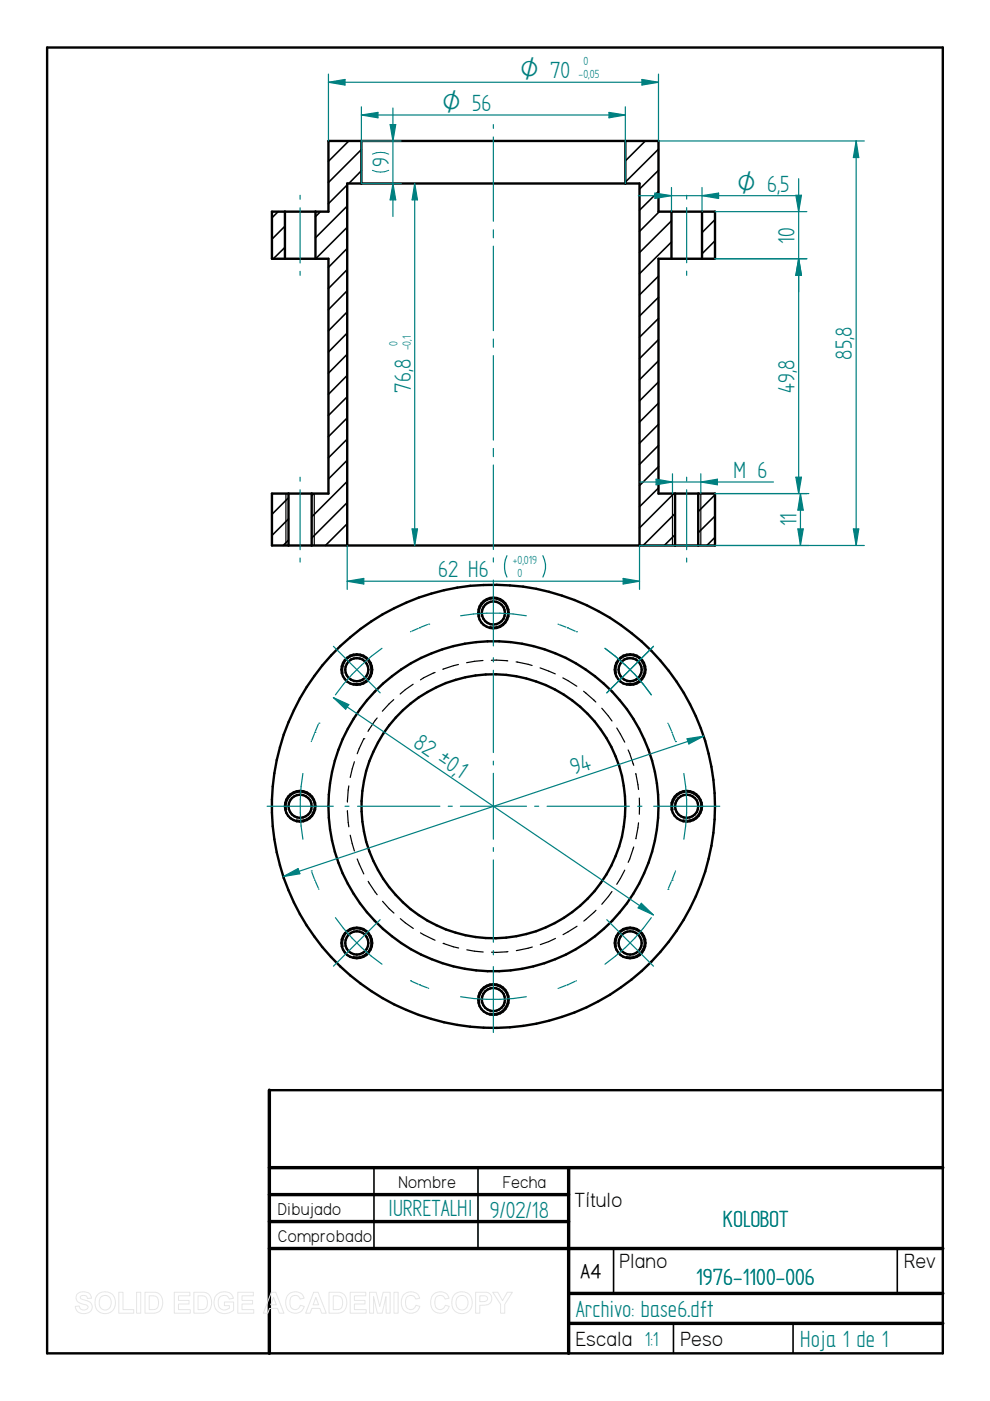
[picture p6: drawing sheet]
<svg xmlns="http://www.w3.org/2000/svg" width="210mm" height="297mm" viewBox="0 0 210 297" stroke-linecap="round" stroke-linejoin="round" font-family="sans-serif">
<g fill="none" stroke="#000" stroke-width=".51">
<path d="M10 10.1h189.9v276.8h-189.9zM69.6 29.9h70v15h12v10h-12v49.7h12v11.1h-93.9v-11.1h11.9v-49.7h-11.9v-10h11.9zM76.6 29.9v9M132.6 29.9v9M60.4 44.9v10M66.9 44.9v10M142.4 44.9v10M148.8 44.9v10M61.2 104.6v11.1M66.1 104.6v11.1M73.6 115.7v-76.8h62v76.8M143.1 104.6v11.1"/>
<path d="M148 104.6v11.1M57.1 231.1h142.8"/>
<circle cx="104.6" cy="130" r="2.45"/>
<circle cx="104.6" cy="130" r="3.3"/>
<circle cx="75.6" cy="142" r="2.46"/>
<circle cx="75.7" cy="142" r="3.3"/>
<circle cx="133.6" cy="142" r="2.46"/>
<circle cx="133.6" cy="142" r="3.3"/>
<circle cx="63.6" cy="170.9" r="2.45"/>
<circle cx="63.6" cy="170.9" r="3.3"/>
<circle cx="104.6" cy="170.9" r="47"/>
<circle cx="104.6" cy="170.9" r="35"/>
<circle cx="104.6" cy="170.9" r="28"/>
<circle cx="145.6" cy="170.9" r="2.45"/>
<circle cx="145.6" cy="170.9" r="3.3"/>
<circle cx="75.6" cy="199.9" r="2.46"/>
<circle cx="75.7" cy="199.9" r="3.3"/>
<circle cx="133.6" cy="199.9" r="2.46"/>
<circle cx="133.6" cy="199.9" r="3.3"/>
<circle cx="104.6" cy="211.9" r="2.45"/>
<circle cx="104.6" cy="211.9" r="3.3"/>
</g>
<path d="M57.1 231.1v55.8M57.1 247.6h142.8M57.1 253.3h63.5M57.1 259h63.5M120.6 247.6v39.3M57.1 264.7h142.8M120.6 274.2h79.3M120.6 280.6h79.3" fill="none" stroke="#000" stroke-width=".72"/>
<g fill="none" stroke="#000" stroke-width=".34">
<path d="M73.6 39.2l-4 4M74 29.9l-4.4 4.3M76.6 31.7l-7 7M76.6 36.2l-2.6 2.7M136.8 29.9l-4.2 4.2M139.6 31.6l-7 7M139.6 36.1l-4 4M59 44.9l-1.3 1.3M60.4 48l-2.7 2.7M60.4 52.5l-2.4 2.4M67.9 44.9l-1 1M73.6 43.7l-6.7 6.7"/>
<path d="M73.6 48.2l-6.7 6.7M73.6 52.7l-4 4M73.6 57.1l-4 4.1M139.6 40.6l-4 4M139.6 58.5l-4 4M139.8 44.9l-4.2 4.2M142.4 46.8l-6.8 6.8M142.4 51.3l-6.8 6.7M151.6 46.6l-2.8 2.7M151.6 51.1l-2.8 2.7M73.6 61.6l-4 4.1M73.6 66.1l-4 4"/>
<path d="M73.6 70.6l-4 4M73.6 75.1l-4 4M73.6 79.6l-4 4M139.6 63l-4 4M139.6 67.5l-4 4M139.6 72l-4 4M139.6 76.5l-4 4M73.6 93.1l-4 4M73.6 97.6l-4 4M73.6 84.1l-4 4M73.6 88.6l-4 4M139.6 81l-4 4"/>
<path d="M139.6 85.5l-4 4M139.6 90l-4 4M139.6 94.4l-4 4.1M139.6 98.9l-4 4.1M61.2 105.5l-3.5 3.6M61.2 110l-3.5 3.5M61.2 114.5l-1.2 1.2M66.5 104.6l-.4 .5M73.6 102.1l-7.5 7.5M73.6 106.6l-7.5 7.5M73.6 111l-4.6 4.7M73.6 115.5l-.1 .2"/>
<path d="M139.6 103.5l-4 3.9M142.9 104.6l-7.3 7.3M143.1 108.9l-6.7 6.8M143.1 113.4l-2.3 2.3M151.6 104.9l-3.6 3.6M151.6 109.4l-3.6 3.5M151.6 113.9l-1.7 1.8M79.3 247.6v17.1M101.3 247.6v17.1M130.1 264.8v9.4M190.2 264.8v9.4M142.8 280.6v6.3"/>
<path d="M168.1 280.6v6.3"/>
</g>
<g fill="none" stroke="#000" stroke-width=".25">
<path d="M60.6 104.6v11.1M66.6 104.6v11.1M142.6 104.6v11.1M148.6 104.6v11.1M101.7 130.7a2.99 2.99 0 0 1 2.7-3.7 2.99 2.99 0 0 1 3.2 3.2 2.99 2.99 0 0 1-3.8 2.6M104.2 140l3.5 .1M72.7 142.7a3 3 0 0 1 2.6-3.7 3 3 0 0 1 3.3 3.2 3 3 0 0 1-3.7 2.7M77.1 156.6h.1M77.1 156.6l-1.4 3.2M80 152.2l-2 2.9M83.5 148.3l-2.4 2.5M87.6 145.1l-2.8 2.1"/>
<path d="M92.2 142.6l-3 1.5M97.2 140.9l-3.3 1M102.4 140l-3.5 .5M109.4 140.3l3.4 .8M114.5 141.6l3.2 1.3M119.3 143.7l3 1.8M123.7 146.6l2.6 2.2M127.6 150.2l2.2 2.7M130.7 142.7a3 3 0 0 1 2.6-3.7 3 3 0 0 1 3.3 3.2 3 3 0 0 1-3.8 2.7M130.8 154.3l1.7 3.1M133.2 159l1.2 3.3M60.7 171.7a2.99 2.99 0 0 1 2.7-3.7 2.99 2.99 0 0 1 3.2 3.2 2.99 2.99 0 0 1-3.7 2.6"/>
<path d="M73.7 171.9l.3 3.4M74 166.6l-.3 3.5M74.3 177.1l.8 3.3M75.1 161.5l-.8 3.3M134.4 179.6l-1.2 3.2M134.8 164l.6 3.4M135.4 174.5l-.6 3.3M135.6 169.2v3.4M142.7 171.7a2.99 2.99 0 0 1 2.6-3.7 2.99 2.99 0 0 1 3.3 3.2 2.99 2.99 0 0 1-3.8 2.6M75.7 182.1l1.4 3.2M78.1 186.9l1.9 2.8M81.1 191.1l2.4 2.5"/>
<path d="M84.9 194.8l2.7 2M89.2 197.8l3 1.5M117.8 199l-3.2 1.3M122.3 196.4l-2.9 1.8M126.4 193l-2.6 2.3M129.8 189l-2.2 2.7M132.5 184.5l-1.7 3M72.7 200.7a3 3 0 0 1 2.6-3.8 3 3 0 0 1 3.3 3.2 3 3 0 0 1-3.7 2.7M94 200h.1M94 200l3.2 1M99 201.4l3.4 .4M101.7 212.7a2.99 2.99 0 0 1 2.7-3.8 2.99 2.99 0 0 1 3.2 3.3 2.99 2.99 0 0 1-3.8 2.6"/>
<path d="M107.7 201.8l-3.5 .1M112.9 200.8l-3.4 .7M130.7 200.7a3 3 0 0 1 2.6-3.8 3 3 0 0 1 3.3 3.3 3 3 0 0 1-3.8 2.6"/>
</g>
<g fill="none" stroke="#008080" stroke-width=".25">
<path d="M104.6 26.4v.8M104.6 29v17.9M63.6 41.4v.8M63.6 44.1v11.7M63.6 57.5v.9M104.6 48.7v1.7M104.6 52.2v17.9M145.6 41.4v.8M145.6 44v11.7M145.6 57.5v.9M104.6 71.9v1.7M104.6 75.4v17.9"/>
<path d="M104.6 95.1v1.7M104.6 98.6v17.9M63.6 101.2v.8M63.6 103.8v12.7M63.6 118.3v.9M104.6 118.3v.9M145.6 101.2v.8M145.6 103.8v12.7M145.6 118.3v.9M70.7 137l9.9 9.9M81 137.5a43.6 43.6 0 0 0-9.9 9.8M87.1 133.9h-.1"/>
<path d="M88.7 133.2l-1.4 .6M88.9 133.1h.1M89 133.1h-.1M90.6 132.4l-1.4 .6M90.9 132.3h.1M97.7 130.6a42.5 42.5 0 0 1 13.9 0M104.6 123v13.9M104.6 139.4v.9M118.3 132.3l.1 .1M118.7 132.5l1.3 .5M120.3 133.1h.1M120.6 133.2l1.4 .6"/>
<path d="M122.2 133.9h.1M128.3 137.5a42.5 42.5 0 0 1 9.8 9.8M138.6 137l-9.9 9.9M66 157.1v.1M66.7 155.5l-.6 1.4M66.8 155.3h.1M66.8 155.2v.1M67.5 153.6l-.6 1.4M67.6 153.3h.1M104.6 142.1v17.5M141.6 153.3v.1M141.8 153.6l.6 1.4"/>
<path d="M142.5 155.2v.2M142.6 155.6l.5 1.4M143.2 157.2h.1M149.2 156.1l-89.1 29.7M56.6 170.9h14.1M64.2 164a42.5 42.5 0 0 0 0 13.9M73.2 170.9h.8M75.8 170.9h17.5M95 170.9h.9M97.6 170.9h14M104.6 161.4v.8M104.6 164v13.9"/>
<path d="M104.6 179.7v.8M113.4 170.9h.8M116 170.9h17.4M135.2 170.9h.9M138.6 170.9h14M145 164a39.5 39.5 0 0 1 0 13.9M60.1 185.8l3.1-1.7 .4 1.2zM66 184.7h.1M66.1 185l.5 1.3M66.7 186.5l.1 .2M66.9 186.9l.6 1.4M67.6 188.5v.1"/>
<path d="M71.1 194.6a41.4 41.4 0 0 0 9.9 9.8M80.6 195l-9.9 9.9M104.6 182.3v17.5M128.7 195l9.9 9.9M138.1 194.6a39.9 39.9 0 0 1-9.8 9.8M141.6 188.6h.1M142.3 186.9l-.6 1.4M142.5 186.6h.1M142.5 186.6v.1M143.1 185l-.5 1.4M143.2 184.7h.1M87 207.9h.1"/>
<path d="M87.3 208.1l1.3 .6M88.9 208.7v.1M88.9 208.8h.1M89.2 208.9l1.4 .5M90.8 209.5h.1M97.7 211.3a42.5 42.5 0 0 0 13.9 0M104.6 201.5v.9M104.6 204.9v14M118.3 209.5h.1M120 208.9l-1.4 .6M120.3 208.8h.1M120.3 208.8h-.1"/>
<path d="M121.9 208.1l-1.3 .6M122.2 207.9l-.1 .1"/>
</g>
<path d="M60.1 185.8l3.1-1.7 .4 1.2z" fill="#008080"/>
<path d="M145.7 156.6l3.5-.5-3.2 1.6z" fill="none" stroke="#008080" stroke-width=".25"/>
<path d="M145.7 156.6l3.5-.5-3.2 1.6z" fill="#008080"/>
<path d="M76.6 22.6v16.3M129.1 23.8l3.5 .6-3.5 .6zM132.6 22.6v16.3" fill="none" stroke="#008080" stroke-width=".25"/>
<path d="M129.1 23.8l3.5 .6-3.5 .6z" fill="#008080"/>
<path d="M76.6 24.4l3.5-.6v1.2z" fill="none" stroke="#008080" stroke-width=".25"/>
<path d="M76.6 24.4l3.5-.6v1.2z" fill="#008080"/>
<path d="M76.6 24.4h56M76.6 38.9h8.4M76.6 29.9h8.4M83.3 38.9l.6 3.5h-1.2z" fill="none" stroke="#008080" stroke-width=".25"/>
<path d="M79 36.1a4.1 4.1 0 0 0 3.4 0M79 32.7a4.1 4.1 0 0 1 3.4 0" fill="none" stroke="#008080" stroke-width=".21"/>
<path d="M83.3 38.9l.6 3.5h-1.2z" fill="#008080"/>
<path d="M82.7 26.4h1.2l-.6 3.5z" fill="none" stroke="#008080" stroke-width=".25"/>
<path d="M82.7 26.4h1.2l-.6 3.5z" fill="#008080"/>
<path d="M83.3 22.9v23M139.6 29.9h43.7M181.5 29.9l.6 3.5h-1.2zM135.6 115.7h47.7" fill="none" stroke="#008080" stroke-width=".25"/>
<path d="M181.5 29.9l.6 3.5h-1.2z" fill="#008080"/>
<path d="M180.9 112.1h1.2l-.6 3.6z" fill="none" stroke="#008080" stroke-width=".25"/>
<path d="M180.9 112.1h1.2l-.6 3.6z" fill="#008080"/>
<path d="M87.9 38.9l.6 3.5h-1.1zM181.5 29.9v85.8" fill="none" stroke="#008080" stroke-width=".25"/>
<path d="M87.9 38.9l.6 3.5h-1.1z" fill="#008080"/>
<path d="M87.4 112.1h1.1l-.6 3.6z" fill="none" stroke="#008080" stroke-width=".25"/>
<path d="M87.4 112.1h1.1l-.6 3.6z" fill="#008080"/>
<path d="M87.9 38.9v76.8M142.4 39.8v5.1M148.8 39.8v5.1M138.9 40.9l3.5 .6-3.5 .6z" fill="none" stroke="#008080" stroke-width=".25"/>
<path d="M138.9 40.9l3.5 .6-3.5 .6z" fill="#008080"/>
<path d="M148.8 41.5l3.6-.6v1.2z" fill="none" stroke="#008080" stroke-width=".25"/>
<path d="M148.8 41.5l3.6-.6v1.2z" fill="#008080"/>
<path d="M135.3 41.5h33.3M139.1 101.6l3.5 .6-3.5 .6zM142.6 100.5v4.1M148.6 100.5v4.1" fill="none" stroke="#008080" stroke-width=".25"/>
<path d="M139.1 101.6l3.5 .6-3.5 .6z" fill="#008080"/>
<path d="M148.6 102.2l3.5-.6v1.2z" fill="none" stroke="#008080" stroke-width=".25"/>
<path d="M148.6 102.2l3.5-.6v1.2z" fill="#008080"/>
<path d="M135.6 102.2h28.4M151.6 115.7h19.9M151.6 104.6h19.9M169.2 112.1h1.1l-.6 3.6z" fill="none" stroke="#008080" stroke-width=".25"/>
<path d="M169.2 112.1h1.1l-.6 3.6z" fill="#008080"/>
<path d="M169.7 104.6l.6 3.6h-1.1z" fill="none" stroke="#008080" stroke-width=".25"/>
<path d="M169.7 104.6l.6 3.6h-1.1z" fill="#008080"/>
<path d="M151.6 54.9h19.5M151.6 104.6h19.5M168.7 101.2h1.2l-.6 3.4zM169.7 104.6v11.1" fill="none" stroke="#008080" stroke-width=".25"/>
<path d="M168.7 101.2h1.2l-.6 3.4z" fill="#008080"/>
<path d="M169.3 54.9l.6 3.5h-1.2z" fill="none" stroke="#008080" stroke-width=".25"/>
<path d="M169.3 54.9l.6 3.5h-1.2z" fill="#008080"/>
<path d="M151.6 54.9h19.5M151.6 44.9h19.5M169.3 54.9v49.7M169.3 54.9l.6 3.5h-1.2z" fill="none" stroke="#008080" stroke-width=".25"/>
<path d="M169.3 54.9l.6 3.5h-1.2z" fill="#008080"/>
<path d="M168.7 41.4h1.2l-.6 3.5z" fill="none" stroke="#008080" stroke-width=".25"/>
<path d="M168.7 41.4h1.2l-.6 3.5z" fill="#008080"/>
<path d="M169.3 37.9v24M73.6 115.7v9.3M107.5 117.8a5.1 5.1 0 0 0 0 4.5M115.1 117.8a4.8 4.8 0 0 1 0 4.5M135.6 115.7v9.3M132.1 122.6l3.5 .6-3.5 .6z" fill="none" stroke="#008080" stroke-width=".25"/>
<path d="M132.1 122.6l3.5 .6-3.5 .6z" fill="#008080"/>
<path d="M73.6 123.2l3.5-.6v1.2z" fill="none" stroke="#008080" stroke-width=".25"/>
<path d="M73.6 123.2l3.5-.6v1.2z" fill="#008080"/>
<path d="M73.6 123.2h62M70.7 147.9l67.8 46.1M136 191.5l2.5 2.5-3.2-1.5z" fill="none" stroke="#008080" stroke-width=".25"/>
<path d="M136 191.5l2.5 2.5-3.2-1.5z" fill="#008080"/>
<path d="M70.7 147.9l3.3 1.5-.7 1z" fill="none" stroke="#008080" stroke-width=".25"/>
<path d="M70.7 147.9l3.3 1.5-.7 1z" fill="#008080"/>
<path d="M69.6 15.7v14.2M69.6 17.4l3.6-.6v1.2zM139.6 15.7v14.2" fill="none" stroke="#008080" stroke-width=".25"/>
<path d="M69.6 17.4l3.6-.6v1.2z" fill="#008080"/>
<path d="M136.1 16.8l3.5 .6-3.5 .6z" fill="none" stroke="#008080" stroke-width=".25"/>
<path d="M136.1 16.8l3.5 .6-3.5 .6z" fill="#008080"/>
<path d="M69.6 17.4h70" fill="none" stroke="#008080" stroke-width=".25"/>
<g fill="none" stroke="#e6e6e6" stroke-width=".21">
<path d="M16.4 274.3a1.87 1.87 0 0 1 2.9 .6l.1 .4h-.9a.82 .82 0 0 0-.6-.7 .82 .82 0 0 0-.9 .5l.3 .3a2.86 2.86 0 0 1 2.2 1.2 1.44 1.44 0 0 1-1.7 1.9 1.61 1.61 0 0 1-1.8-1.5l.8-.1a.92 .92 0 0 0 .9 .8 .92 .92 0 0 0 .9-.7l-.4-.4a2.27 2.27 0 0 1-2-1.2v-.7zM20.7 274.4a2.26 2.26 0 0 1 2.9-.1 2.26 2.26 0 0 1 .8 2.7 2.2 2.2 0 0 1-2.8 1.4 2.2 2.2 0 0 1-1.4-2.8zM21.4 275a1.35 1.35 0 0 1 1.7-.1 1.35 1.35 0 0 1 .5 1.6 1.28 1.28 0 0 1-1.5 1.2 1.28 1.28 0 0 1-1.1-1.5l.1-.7zM25.2 274h.9v3.7h2.3v.7h-3.2zM29 274h.8v4.4h-.8zM30.7 274h1.7a2.01 2.01 0 0 1 2.1 2.6 1.85 1.85 0 0 1-2.1 1.8h-1.7zM31.6 274.7a1.68 1.68 0 0 1 1.8 .5 1.75 1.75 0 0 1-.5 2.4l-1.3 .1zM37 274h3.3v.7h-2.5v1h2.3v.8h-2.3v1.2h2.5v.7h-3.3zM41.1 274h1.7a2.01 2.01 0 0 1 2 2.6 1.85 1.85 0 0 1-2 1.8h-1.7zM42 274.7a1.68 1.68 0 0 1 1.8 .5 1.75 1.75 0 0 1-.6 2.4l-1.2 .1zM46 274.4a2.13 2.13 0 0 1 3.5 .9l-.9 .1a1.22 1.22 0 0 0-1.5-.7 1.22 1.22 0 0 0-.8 1.4 1.4 1.4 0 0 0 .7 1.5 1.4 1.4 0 0 0 1.6-.2v-.6h-1v-.7h1.9v1.7a2.42 2.42 0 0 1-3.1 .4 2.42 2.42 0 0 1-.9-3zM50.4 274h3.3v.7h-2.4v1h2.3v.8h-2.3v1.2h2.5v.7h-3.4z"/>
<path d="M57.5 274h1l1.7 4.4h-1l-.4-1h-1.7l-.3 1h-1zM58 275.1l.6 1.5h-1.2zM61.1 274.5a1.96 1.96 0 0 1 3.4 .8l-.9 .1a1.13 1.13 0 0 0-1.4-.7 1.13 1.13 0 0 0-.7 1.4 1.15 1.15 0 0 0 .7 1.5 1.15 1.15 0 0 0 1.5-.9l.8 .3a2.05 2.05 0 0 1-2.6 1.3 2.05 2.05 0 0 1-1.3-2.5l.2-.8zM66.5 274h.9l1.8 4.4h-1l-.4-1h-1.7l-.4 1h-.9zM67 275.1l.6 1.5h-1.2zM69.8 274h1.6a2.01 2.01 0 0 1 2.1 2.6 1.85 1.85 0 0 1-2 1.8h-1.7zM70.7 274.7a1.68 1.68 0 0 1 1.8 .5 1.75 1.75 0 0 1-.6 2.4l-1.2 .1zM74.3 274h3.3v.7h-2.5v1h2.3v.8h-2.3v1.2h2.5v.7h-3.3zM78.4 274h1.4l.7 3 .7-3h1.5v4.4h-.8l-.1-3.5-.8 3.5h-1l-.8-3.5v3.5h-.8zM83.5 274h.9v4.4h-.9zM85.6 274.5a1.96 1.96 0 0 1 3.4 .8l-.9 .1a1.13 1.13 0 0 0-1.4-.7 1.13 1.13 0 0 0-.7 1.4 1.15 1.15 0 0 0 .7 1.5 1.15 1.15 0 0 0 1.5-.9l.8 .3a2.05 2.05 0 0 1-2.5 1.3 2.05 2.05 0 0 1-1.4-2.5l.2-.8zM91.9 274.5a1.96 1.96 0 0 1 3.3 .8l-.8 .1a1.13 1.13 0 0 0-1.4-.7 1.13 1.13 0 0 0-.8 1.4 1.15 1.15 0 0 0 .8 1.5 1.15 1.15 0 0 0 1.4-.9l.8 .3a2.05 2.05 0 0 1-2.5 1.3 2.05 2.05 0 0 1-1.4-2.5l.2-.8z"/>
<path d="M96.4 274.4a2.26 2.26 0 0 1 2.8-.1 2.26 2.26 0 0 1 .8 2.7 2.2 2.2 0 0 1-2.8 1.4 2.2 2.2 0 0 1-1.4-2.8zM97 275a1.35 1.35 0 0 1 1.7-.1 1.35 1.35 0 0 1 .5 1.6 1.28 1.28 0 0 1-1.4 1.2 1.28 1.28 0 0 1-1.1-1.5l.1-.7zM100.8 274h1.5a1.45 1.45 0 0 1 1.7 .5 1.45 1.45 0 0 1-.1 1.8 2.66 2.66 0 0 1-2.2 .4v1.7h-.9zM101.7 274.7h.5a.82 .82 0 0 1 1.1 .8l-.3 .4-1.3 .1zM104.5 274h1l1.1 1.8 1-1.8h1l-1.6 2.6v1.8h-.9v-1.9z"/>
</g>
<g font-size="5.6" fill="#008080">
<text x="82.4" y="35.5" transform="rotate(-90 82.4 35.5)">9</text>
<text x="168.4" y="51.6" transform="rotate(-90 168.4 51.6)">10</text>
<text x="180.6" y="76.3" transform="rotate(-90 180.6 76.3)">85,8</text>
<text x="87.1" y="83.3" transform="rotate(-90 87.1 83.3)">76,8</text>
<text x="168.4" y="83.3" transform="rotate(-90 168.4 83.3)">49,8</text>
<text x="155.5" y="101.3">M 6</text>
<text x="168.9" y="111.6" transform="rotate(-90 168.9 111.6)">11</text>
<text x="92.9" y="122.3">62 H6</text>
<text x="87.4" y="158.2" transform="rotate(34 87.4 158.2)">82 ±0,</text>
<text x="96.5" y="164.3" transform="rotate(34 96.5 164.3)">1</text>
<text x="121.6" y="164.3" transform="rotate(-18 121.6 164.3)">94</text>
<text x="82.3" y="257.7">IURRETALHI</text>
<text x="103.8" y="258.2">9/02/18</text>
<text x="153.3" y="260.1">KOLOBOT</text>
<text x="147.6" y="272.5">1976-1100-006</text>
<text x="122.1" y="279.1">Archivo: base6.dft</text>
<text x="169.7" y="285.5">Hoja 1 de 1</text>
</g>
<g font-size="5.4" fill="#008080">
<text x="110.3" y="16.6">O 70</text>
<text x="93.8" y="23.5">O 56</text>
<text x="156.3" y="40.6">O 6,5</text>
</g>
<g font-size="4.9">
<text x="121.8" y="255.9">Título</text>
<text x="131.4" y="268.8">Plano</text>
<text x="191.7" y="268.8">Rev</text>
<text x="122.1" y="285.3">Escala 1:1</text>
<text x="144.3" y="285.3">Peso</text>
</g>
<text font-size="4.7" x="123.1" y="271">A4</text>
<g font-size="4.1">
<text x="84.5" y="251.8">Nombre</text>
<text x="106.6" y="251.8">Fecha</text>
<text x="58.9" y="257.6">Dibujado</text>
<text x="58.9" y="263.3">Comprobado</text>
</g>
<g font-size="2.8" fill="#008080">
<text x="122.7" y="16.6">-0,05</text>
<text x="123.7" y="13.8">0</text>
<text x="84.3" y="73.3" transform="rotate(-90 84.3 73.3)">0</text>
<text x="87.1" y="74.3" transform="rotate(-90 87.1 74.3)">-0,1</text>
<text x="108.7" y="119.5">+0,019</text>
<text x="109.7" y="122.3">0</text>
</g>
</svg>
